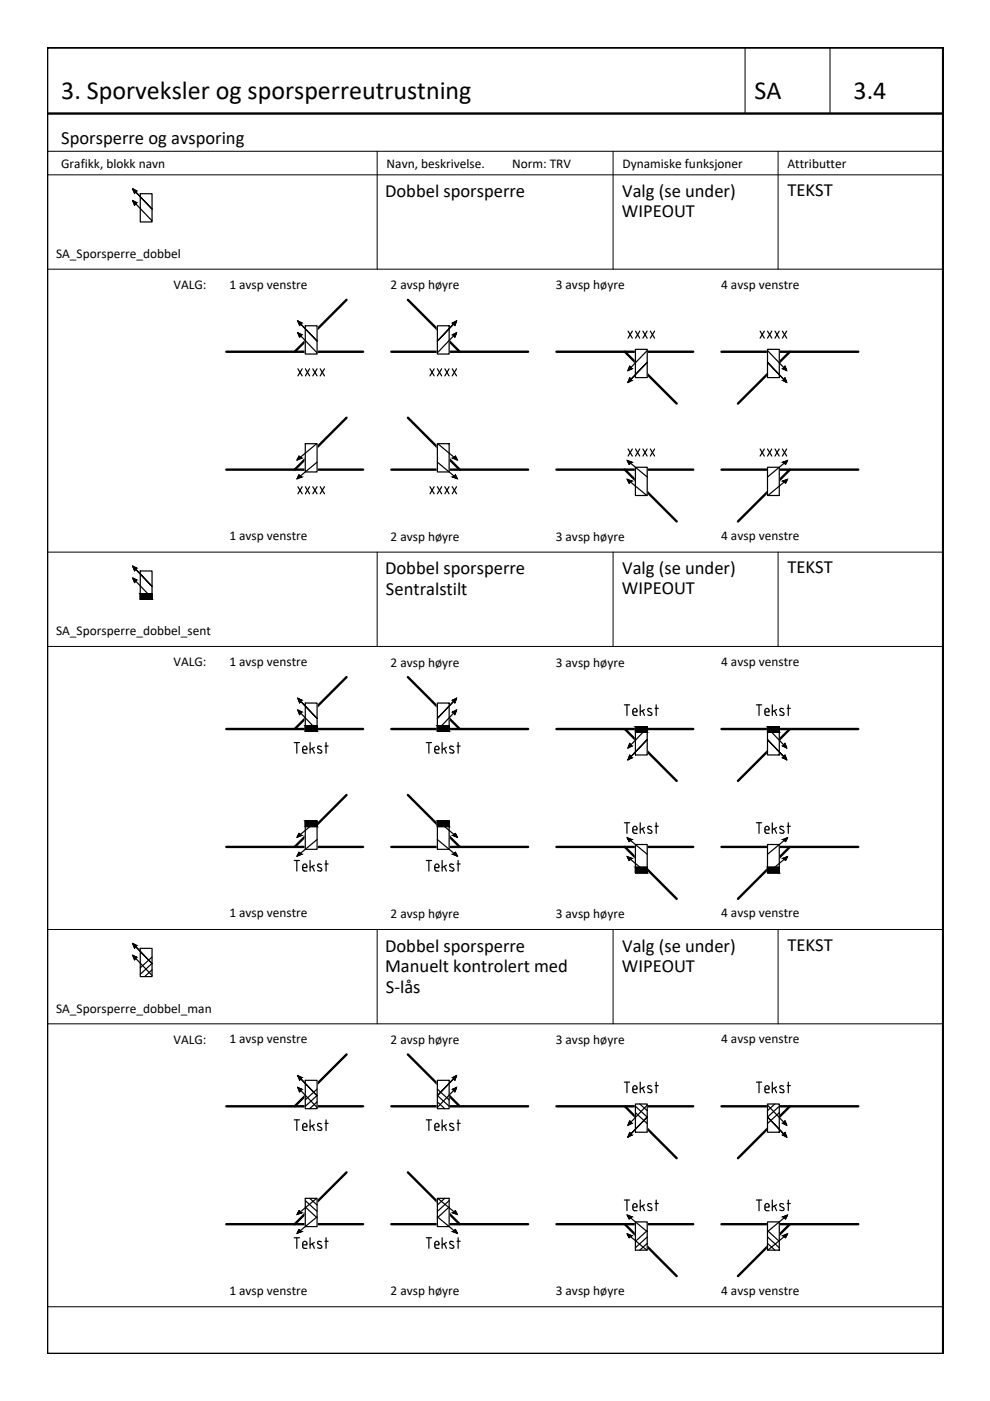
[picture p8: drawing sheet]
<svg xmlns="http://www.w3.org/2000/svg" width="210mm" height="297mm" viewBox="0 0 210 297" stroke-linecap="round" stroke-linejoin="round" font-family="sans-serif">
<!-- layer: SIG-SPOR enlinje -->
<g fill="none" stroke="#000" stroke-width=".51">
<path d="M48 74.6h29M73.5 63.6l-11 11M83 74.6h29M86.5 63.6l11 11M118 74.6h29M132.5 74.6l11 11M153 74.6h29M167.5 74.6l-11 11M48 99.6h29M73.5 88.6l-11 11M83 99.6h29M86.5 88.6l11 11"/>
<path d="M118 99.6h29M132.5 99.6l11 11M153 99.6h29M167.5 99.6l-11 11M48 154.6h29M73.5 143.6l-11 11M83 154.6h29M86.5 143.6l11 11M118 154.6h29M132.5 154.6l11 11M153 154.6h29M167.5 154.6l-11 11"/>
<path d="M48 179.6h29M73.5 168.6l-11 11M83 179.6h29M86.5 168.6l11 11M118 179.6h29M132.5 179.6l11 11M153 179.6h29M167.5 179.6l-11 11M48 234.6h29M73.5 223.6l-11 11M83 234.6h29M86.5 223.6l11 11"/>
<path d="M118 234.6h29M132.5 234.6l11 11M153 234.6h29M167.5 234.6l-11 11M48 259.6h29M73.5 248.6l-11 11M83 259.6h29M86.5 248.6l11 11M118 259.6h29M132.5 259.6l11 11M153 259.6h29M167.5 259.6l-11 11"/>
</g>
<!-- layer: RAMME -->
<path d="M10 10.1h190v276.9h-190zM10 24.1h189.9" fill="none" stroke="#000" stroke-width=".51"/>
<!-- layer: RAMME SYMBOLER -->
<g fill="none" stroke="#000" stroke-width=".21">
<path d="M158 10.1v14M176 10.1v14M10 32.1h189.9M10 37.1h189.9M80 32.1v25M130 32.1v25M165 32.1v25M10 57.1h189.9M10 117.1h189.9M80 117.1v20M130 117.1v20M165 117.1v20"/>
<path d="M10 137.1h189.9M10 197.1h189.9M80 197.1v20M130 197.1v20M165 197.1v20M10 217.1h189.9M10 277.1h189.9"/>
</g>
<!-- layer: Wipeout -->
<g fill="none" stroke="#fff" stroke-width=".21">
<path d="M29.7 47.1h2.5M64.7 75.1h2.5M92.7 75.1h2.5M134.7 74.1h2.5M162.7 74.1h2.5M134.7 99.1h2.5M162.7 99.1h2.5M64.7 100.1h2.5M92.7 100.1h2.5M29.7 127.1h2.5M64.7 155.1h2.5M92.7 155.1h2.5"/>
<path d="M134.7 154.1h2.5M162.7 154.1h2.5M134.7 179.1h2.5M162.7 179.1h2.5M64.7 180.1h2.5M92.7 180.1h2.5M29.7 207.1h2.5M64.7 235.1h2.5M92.7 235.1h2.5M134.7 234.1h2.5M162.7 234.1h2.5M134.7 259.1h2.5"/>
<path d="M162.7 259.1h2.5M64.7 260.1h2.5M92.7 260.1h2.5"/>
</g>
<g fill="#fff" stroke="#fff" stroke-width=".21">
<path d="M29.7 121.1h2.5l-2.5 6zM32.2 121.1l-2.5 6h2.5z"/>
<path d="M29.7 201.1h2.5l-2.5 6zM32.2 201.1l-2.5 6h2.5z"/>
<path d="M64.7 69.1h2.5l-2.5 6zM67.2 69.1l-2.5 6h2.5z"/>
<path d="M29.7 41.1h2.5l-2.5 6zM32.2 41.1l-2.5 6h2.5z"/>
<path d="M92.7 69.1l2.5 6v-6zM92.7 69.1l2.5 6h-2.5z"/>
<path d="M134.7 74.1v6h2.5zM134.7 74.1h2.5v6z"/>
<path d="M165.2 74.1v6h-2.5zM162.7 74.1v6l2.5-6z"/>
<path d="M64.7 94.1h2.5l-2.5 6zM67.2 94.1l-2.5 6h2.5z"/>
<path d="M92.7 94.1l2.5 6v-6zM92.7 94.1l2.5 6h-2.5z"/>
<path d="M134.7 99.1v6h2.5zM134.7 99.1h2.5v6z"/>
<path d="M165.2 99.1v6h-2.5zM162.7 99.1v6l2.5-6z"/>
<path d="M64.7 174.1h2.5l-2.5 6zM67.2 174.1l-2.5 6h2.5z"/>
<path d="M64.7 149.1h2.5l-2.5 6zM67.2 149.1l-2.5 6h2.5z"/>
<path d="M92.7 149.1l2.5 6v-6zM92.7 149.1l2.5 6h-2.5z"/>
<path d="M134.7 154.1v6h2.5zM134.7 154.1h2.5v6z"/>
<path d="M165.2 154.1v6h-2.5zM162.7 154.1v6l2.5-6z"/>
<path d="M134.7 179.1v6h2.5zM134.7 179.1h2.5v6z"/>
<path d="M92.7 174.1l2.5 6v-6zM92.7 174.1l2.5 6h-2.5z"/>
<path d="M165.2 179.1v6h-2.5zM162.7 179.1v6l2.5-6z"/>
<path d="M134.7 234.1v6h2.5zM134.7 234.1h2.5v6z"/>
<path d="M165.2 234.1v6h-2.5zM162.7 234.1v6l2.5-6z"/>
<path d="M64.7 254.1h2.5l-2.5 6zM67.2 254.1l-2.5 6h2.5z"/>
<path d="M92.7 254.1l2.5 6v-6zM92.7 254.1l2.5 6h-2.5z"/>
<path d="M134.7 259.1v6h2.5zM134.7 259.1h2.5v6z"/>
<path d="M165.2 259.1v6h-2.5zM162.7 259.1v6l2.5-6z"/>
<path d="M92.7 229.1l2.5 6v-6zM92.7 229.1l2.5 6h-2.5z"/>
<path d="M64.7 229.1h2.5l-2.5 6zM67.2 229.1l-2.5 6h2.5z"/>
</g>
<g fill="none" stroke="#fffefd" stroke-width=".25">
<path d="M29.7 41.1h2.5v6h-2.5zM64.7 69.1h2.5v6h-2.5zM92.7 69.1h2.5v6h-2.5zM134.7 74.1h2.5v6h-2.5zM162.7 74.1h2.5v6h-2.5zM64.7 94.1h2.5v6h-2.5zM92.7 94.1h2.5v6h-2.5zM134.7 99.1h2.5v6h-2.5zM162.7 99.1h2.5v6h-2.5zM29.7 121.1h2.5v6h-2.5zM64.7 149.1h2.5v6h-2.5zM92.7 149.1h2.5v6h-2.5z"/>
<path d="M134.7 154.1h2.5v6h-2.5zM162.7 154.1h2.5v6h-2.5zM64.7 174.1h2.5v6h-2.5zM92.7 174.1h2.5v6h-2.5zM134.7 179.1h2.5v6h-2.5zM162.7 179.1h2.5v6h-2.5zM29.7 201.1h2.5v6h-2.5zM64.7 229.1h2.5v6h-2.5zM92.7 229.1h2.5v6h-2.5zM134.7 234.1h2.5v6h-2.5zM162.7 234.1h2.5v6h-2.5zM64.7 254.1h2.5v6h-2.5z"/>
<path d="M92.7 254.1h2.5v6h-2.5zM134.7 259.1h2.5v6h-2.5zM162.7 259.1h2.5v6h-2.5z"/>
</g>
<!-- layer: SIG-Komponenter -->
<g fill="none" stroke="#000" stroke-width=".25">
<path d="M28.2 40.1l4 4.2-4-4.2M28.2 42.6l.8 .4-.5 .5zM28.2 40.1l.8 .4-.5 .5zM28.2 42.6l4 4.2M28.3 42.8l.5 .2-.2 .3zM28.3 40.3l.5 .2-.2 .3zM28.5 43h.2l-.1 .1zM28.5 40.5l.1 .1zM29.7 41.1h2.5v6h-2.5zM63.1 68.1l4.1 4.2-4.1-4.2M63.1 70.6l.9 .4-.5 .5zM63.1 68.1l.9 .4-.5 .5z"/>
<path d="M63.1 70.6l4.1 4.2M63.3 70.8l.5 .2-.2 .3zM63.3 68.3l.5 .2-.2 .3zM63.5 71l.1 .1zM63.5 68.5l.1 .1zM64.7 69.1h2.5v6h-2.5zM92.7 69.1h2.5v6h-2.5zM96 71l.8-.4-.4 .9zM96 68.5l.8-.4-.4 .9zM96.2 71l.4-.2-.2 .5zM96.2 68.5l.4-.2-.2 .5zM96.3 71h.1z"/>
<path d="M96.3 68.5h.1zM96.8 68.1l-4.1 4.2 4.1-4.2M96.8 70.6l-4.1 4.2M133.5 77.6l.5 .6-.9 .4zM133.5 77.8l.3 .4-.5 .2zM133.6 78l-.1 .2zM134.7 74.1h2.5v6h-2.5zM137.2 74.3l-4.1 4.3M162.7 74.1h2.5v6h-2.5zM162.7 74.3l4.1 4.3M166.4 78v.2zM166.4 77.8l.2 .6-.4-.2z"/>
<path d="M166.4 77.6l.4 1-.8-.4zM63.4 96.7l.5 .4-.9 .4zM63.4 96.9l.4 .2-.6 .2zM63.5 97l-.1 .1zM64.7 94.1h2.5v6h-2.5zM67.1 94.1l-4.1 3.4M67.2 98l-4.2 3.5M92.7 94.1h2.5v6h-2.5zM92.7 98l4.3 3.5M92.8 94.1l4.2 3.4M96 97.1l.6-.4 .4 .8zM96.2 97.1l.3-.2 .3 .4z"/>
<path d="M96.4 97.1h.2zM133 97.6l.9 .4-.5 .4zM133 97.6l4.2 3.5M133.1 81.1l4.1-4.3-4.1 4.3M133.2 97.8l.6 .2-.4 .3zM133.4 98l.1 .1zM133.5 80.1l.5 .6-.9 .4zM133.5 80.3l.3 .4-.5 .2zM133.6 80.5l-.1 .2zM134.7 99.1h2.5v6h-2.5zM162.7 99.1h2.5v6h-2.5zM166 98l1-.4-.4 .8z"/>
<path d="M166.2 98l.6-.2-.3 .5zM166.4 80.5v.2zM166.4 80.3l.2 .6-.4-.2zM166.4 98.1l.2-.1zM166.4 80.1l.4 1-.8-.4zM166.8 81.1l-4.1-4.3 4.1 4.3M167 97.6l-4.3 3.5M63.4 100.7l.5 .4-.9 .4zM63.4 100.9l.4 .2-.6 .2zM63.5 101l-.1 .1zM96 101.1l.6-.4 .4 .8zM96.2 101.1l.3-.2 .3 .4z"/>
<path d="M96.4 101.1h.2zM133 101.6l.9 .4-.5 .4zM133 101.6l4.1 3.5M133.2 101.8l.6 .2-.4 .3zM133.4 102l.1 .1zM166 102l1-.4-.4 .8zM166.2 102l.6-.2-.3 .5zM166.4 102.1l.2-.1zM167 101.6l-4.2 3.5M28.2 120l4 4.3-4-4.3M28.2 122.6l.8 .3-.5 .6zM28.2 120l.8 .4-.5 .6z"/>
<path d="M28.2 122.6l4 4.2M28.3 122.8l.5 .2-.2 .3zM28.3 120.3l.5 .2-.2 .3zM28.5 123l.1 .1zM28.5 120.5l.1 .1zM29.7 121.1h2.5v6h-2.5zM29.7 125.9h2.5v1.2h-2.5zM29.8 125.9h2.4v1.1h-2.4zM29.8 126h2.3v1h-2.3zM29.9 126h2.2v.9h-2.2zM29.9 126.1h2.1v.8h-2.1zM30 126.1h2v.7h-2z"/>
<path d="M30 126.2h1.9v.6h-1.9zM30.1 126.2h1.8v.5h-1.8zM30.1 126.3h1.7v.4h-1.7zM30.2 126.3h1.6v.3h-1.6zM30.2 126.4h1.5v.2h-1.5zM30.3 126.4l1.4 .1zM30.3 126.5h1.3M63.1 148l4.1 4.3-4.1-4.3M63.1 150.5l.9 .4-.5 .6zM63.1 148l.9 .4-.5 .6zM63.1 150.5l4.1 4.3M63.3 150.8l.5 .2-.2 .3z"/>
<path d="M63.3 148.3l.5 .2-.2 .3zM63.5 151l.1 .1zM63.5 148.5l.1 .1zM64.7 149.1h2.5v6h-2.5zM64.7 153.9h2.5v1.2h-2.5zM64.8 153.9h2.4v1.1h-2.4zM64.8 154h2.3v1h-2.3zM64.9 154h2.2v.9h-2.2zM64.9 154.1h2.1v.8h-2.1zM65 154.1h2v.7h-2zM65 154.2h1.9v.6h-1.9zM65.1 154.2h1.8v.5h-1.8z"/>
<path d="M65.1 154.3h1.7v.4h-1.7zM65.2 154.3h1.6v.3h-1.6zM65.2 154.4h1.5v.2h-1.5zM65.3 154.4l1.4 .1zM65.3 154.5h1.3M92.7 149.1h2.5v6h-2.5zM92.7 153.9h2.5v1.2h-2.5zM92.8 153.9h2.4v1.1h-2.4zM92.8 154h2.3v1h-2.3zM92.9 154h2.2v.9h-2.2zM92.9 154.1h2.1v.8h-2.1zM93 154.1h2v.7h-2z"/>
<path d="M93 154.2h1.9v.6h-1.9zM93.1 154.2h1.8v.5h-1.8zM93.1 154.3h1.7v.4h-1.7zM93.2 154.3h1.6v.3h-1.6zM93.2 154.4h1.5v.2h-1.5zM93.3 154.4l1.4 .1zM93.3 154.5h1.3M96 150.9l.8-.4-.4 1zM96 148.4l.8-.4-.4 1zM96.2 151l.4-.2-.2 .5zM96.2 148.5l.4-.2-.2 .5zM96.3 151h.1z"/>
<path d="M96.3 148.5h.1zM96.8 148l-4.1 4.3 4.1-4.3M96.8 150.5l-4.1 4.3M133.5 157.6l.5 .6-.9 .4zM133.5 157.8l.3 .3-.5 .3zM133.6 158l-.1 .2zM134.7 154.1h2.5v6h-2.5zM134.7 154.1h2.5v1.2h-2.5zM134.8 154.1h2.4v1.1h-2.4zM134.8 154.2h2.3v1h-2.3zM134.9 154.2h2.2v.9h-2.2zM134.9 154.3h2.1v.8h-2.1z"/>
<path d="M135 154.3h2v.7h-2zM135 154.4h1.9v.6h-1.9zM135.1 154.4h1.8v.5h-1.8zM135.1 154.5h1.7v.4h-1.7zM135.2 154.5h1.6v.3h-1.6zM135.2 154.6h1.5v.2h-1.5zM135.3 154.6l1.4 .1zM135.3 154.7h1.3M137.2 154.3l-4.1 4.3M162.7 154.1h2.5v6h-2.5zM162.7 154.1h2.5v1.2h-2.5zM162.7 154.3l4.1 4.3"/>
<path d="M162.8 154.1h2.4v1.1h-2.4zM162.8 154.2h2.3v1h-2.3zM162.9 154.2h2.2v.9h-2.2zM162.9 154.3h2.1v.8h-2.1zM163 154.3h2v.7h-2zM163 154.4h1.9v.6h-1.9zM163.1 154.4h1.8v.5h-1.8zM163.1 154.5h1.7v.4h-1.7zM163.2 154.5h1.6v.3h-1.6zM163.2 154.6h1.5v.2h-1.5zM163.3 154.6l1.4 .1zM163.3 154.7h1.3"/>
<path d="M166.4 158v.2zM166.4 157.8l.2 .6-.4-.3zM166.4 157.6l.4 1-.8-.4zM63.4 176.7l.5 .4-.9 .4zM63.4 176.9l.4 .2-.6 .2zM63.5 177v.1h-.1zM64.7 174.1h2.5v6h-2.5zM64.7 174.1h2.5v1.2h-2.5zM64.8 174.1h2.4v1.1h-2.4zM64.8 174.2h2.3v1h-2.3zM64.9 174.2h2.2v.9h-2.2zM64.9 174.3h2.1v.8h-2.1z"/>
<path d="M65 174.3h2v.7h-2zM65 174.4h1.9v.6h-1.9zM65.1 174.4h1.8v.5h-1.8zM65.1 174.5h1.7v.4h-1.7zM65.2 174.5h1.6v.3h-1.6zM65.2 174.6h1.5v.2h-1.5zM65.3 174.6l1.4 .1zM65.3 174.7h1.3M67.1 174.1l-4.1 3.4M67.2 178l-4.2 3.5M92.7 174.1h2.5v6h-2.5zM92.7 174.1h2.5v1.2h-2.5z"/>
<path d="M92.7 178l4.3 3.5M92.8 174.1h2.4v1.1h-2.4zM92.8 174.1l4.2 3.4M92.8 174.2h2.3v1h-2.3zM92.9 174.2h2.2v.9h-2.2zM92.9 174.3h2.1v.8h-2.1zM93 174.3h2v.7h-2zM93 174.4h1.9v.6h-1.9zM93.1 174.4h1.8v.5h-1.8zM93.1 174.5h1.7v.4h-1.7zM93.2 174.5h1.6v.3h-1.6zM93.2 174.6h1.5v.2h-1.5z"/>
<path d="M93.3 174.6l1.4 .1zM93.3 174.7h1.3M96 177.1l.6-.4 .4 .8zM96.2 177.1l.3-.2 .3 .4zM96.4 177.1h.2zM133 177.6l.9 .4-.5 .4zM133 177.6l4.2 3.5M133.1 161.1l4.1-4.3-4.1 4.3M133.2 177.8l.6 .2-.4 .3zM133.4 178l.1 .1zM133.5 160.1l.5 .6-.9 .4zM133.5 160.3l.3 .3-.5 .3z"/>
<path d="M133.6 160.5l-.1 .2zM134.7 179.1h2.5v6h-2.5zM162.7 179.1h2.5v6h-2.5zM166 178l1-.4-.4 .8zM166.2 178l.6-.2-.3 .5zM166.4 160.5v.2zM166.4 160.3l.2 .6-.4-.3zM166.4 178.1l.2-.1zM166.4 160.1l.4 1-.8-.4zM166.8 161.1l-4.1-4.3 4.1 4.3M167 177.6l-4.3 3.5M63.4 180.7l.5 .4-.9 .4z"/>
<path d="M63.4 180.9l.4 .2-.6 .2zM63.5 181l-.1 .1zM96 181.1l.6-.4 .4 .8zM96.2 181.1l.3-.2 .3 .4zM96.4 181.1h.2zM133 181.6l.9 .4-.5 .4zM133 181.6l4.1 3.5M133.2 181.8l.6 .2-.4 .3zM133.4 182h.1zM134.7 183.9h2.5v1.2h-2.5zM134.8 183.9h2.4v1.1h-2.4zM134.8 184h2.3v1h-2.3z"/>
<path d="M134.9 184h2.2v.9h-2.2zM134.9 184.1h2.1v.8h-2.1zM135 184.1h2v.7h-2zM135 184.2h1.9v.6h-1.9zM135.1 184.2h1.8v.5h-1.8zM135.1 184.3h1.7v.4h-1.7zM135.2 184.3h1.6v.3h-1.6zM135.2 184.4h1.5v.2h-1.5zM135.3 184.4l1.4 .1zM135.3 184.5h1.3M162.7 183.9h2.5v1.2h-2.5zM162.8 183.9h2.4v1.1h-2.4z"/>
<path d="M162.8 184h2.3v1h-2.3zM162.9 184h2.2v.9h-2.2zM162.9 184.1h2.1v.8h-2.1zM163 184.1h2v.7h-2zM163 184.2h1.9v.6h-1.9zM163.1 184.2h1.8v.5h-1.8zM163.1 184.3h1.7v.4h-1.7zM163.2 184.3h1.6v.3h-1.6zM163.2 184.4h1.5v.2h-1.5zM163.3 184.4l1.4 .1zM163.3 184.5h1.3M166 182l1-.4-.4 .8z"/>
<path d="M166.2 182l.6-.2-.3 .5zM166.4 182h.2zM167 181.6l-4.2 3.5M28.2 200.1l4 4.2-4-4.2M28.2 202.6l.8 .4-.5 .5zM28.2 200.1l.8 .4-.5 .5zM28.2 202.6l4 4.2M28.3 202.8l.5 .2-.2 .3zM28.3 200.2l.5 .3-.2 .3zM28.5 203l.1 .1zM28.5 200.5l.1 .1zM29.7 201.1h2.5v6h-2.5z"/>
<path d="M32.2 202.9l-2.5 2.3M32.2 204.3l-2.5 2.3M32.2 205.6l-1.5 1.5M63.1 228.1l4.1 4.2-4.1-4.2M63.1 230.6l.9 .4-.5 .5zM63.1 228.1l.9 .4-.5 .5zM63.1 230.6l4.1 4.2M63.3 230.7l.5 .3-.2 .3zM63.3 228.2l.5 .3-.2 .3zM63.5 231l.1 .1zM63.5 228.5l.1 .1zM64.7 229.1h2.5v6h-2.5z"/>
<path d="M67.2 230.9l-2.5 2.3M67.2 232.3l-2.5 2.3M67.2 233.6l-1.5 1.5M92.7 229.1h2.5v6h-2.5zM92.7 230.9l2.5 2.3M92.7 232.3l2.5 2.3M92.7 233.6l1.6 1.5M96 231l.8-.4-.4 .9zM96 228.5l.8-.4-.4 .9zM96.2 231l.4-.3-.2 .6zM96.2 228.5l.4-.3-.2 .6zM96.3 231h.1z"/>
<path d="M96.3 228.5h.1zM96.8 228.1l-4.1 4.2 4.1-4.2M96.8 230.6l-4.1 4.2M133.5 237.6l.5 .6-.9 .4zM133.5 237.8l.3 .3-.5 .3zM133.6 238l-.1 .2zM134.7 234.1h2.5v6h-2.5zM134.7 235.9l2.5 2.3M134.7 234.6l2.5 2.2M135.7 234.1l1.5 1.4M137.2 234.3l-4.1 4.3M162.7 234.1h2.5v6h-2.5z"/>
<path d="M162.7 234.3l4.1 4.3M164.3 234.1l-1.6 1.4M165.2 235.9l-2.5 2.3M165.2 234.6l-2.5 2.2M166.4 238v.2zM166.4 237.8l.2 .6-.4-.3zM166.4 237.6l.4 1-.8-.4zM63.4 256.7l.5 .4-.9 .4zM63.4 256.8l.4 .3-.6 .2zM63.5 257l-.1 .1zM64.7 254.1h2.5v6h-2.5zM64.7 255.9l2.5 2.3"/>
<path d="M64.7 254.6l2.5 2.2M65.7 254.1l1.5 1.4M67.1 254.1l-4.1 3.4M67.2 258l-4.2 3.5M92.7 254.1h2.5v6h-2.5zM92.7 258l4.3 3.5M92.8 254.1l4.2 3.4M94.3 254.1l-1.6 1.4M95.2 255.9l-2.5 2.3M95.2 254.6l-2.5 2.2M96 257.1l.6-.4 .4 .8zM96.2 257.1l.3-.3 .3 .5z"/>
<path d="M96.4 257.1h.2zM133 257.6l.9 .4-.5 .4zM133 257.6l4.2 3.5M133.1 241.1l4.1-4.3-4.1 4.3M133.2 257.8l.6 .2-.4 .3zM133.4 258h.1zM133.5 240.1l.5 .6-.9 .4zM133.5 240.3l.3 .3-.5 .3zM133.6 240.5l-.1 .2zM134.7 259.1h2.5v6h-2.5zM162.7 259.1h2.5v6h-2.5zM166 258l1-.4-.4 .8z"/>
<path d="M166.2 258l.6-.2-.3 .5zM166.4 240.5v.2zM166.4 240.3l.2 .6-.4-.3zM166.4 258h.2zM166.4 240.1l.4 1-.8-.4zM166.8 241.1l-4.1-4.3 4.1 4.3M167 257.6l-4.3 3.5M63.4 260.7l.5 .4-.9 .4zM63.4 260.8l.4 .3-.6 .2zM63.5 261l-.1 .1zM96 261.1l.6-.4 .4 .8zM96.2 261.1l.3-.3 .3 .5z"/>
<path d="M96.4 261.1h.2zM133 261.6l.9 .4-.5 .4zM133 261.6l4.1 3.5M133.2 261.8l.6 .2-.4 .3zM133.4 262l.1 .1zM137.2 260.9l-2.5 2.3M137.2 262.3l-2.5 2.2M137.2 263.6l-1.5 1.5M162.7 260.9l2.5 2.3M162.7 262.3l2.5 2.2M162.7 263.6l1.6 1.5M166 262l1-.4-.4 .8z"/>
<path d="M166.2 262l.6-.2-.3 .5zM166.4 262.1l.2-.1zM167 261.6l-4.2 3.5"/>
</g>
<g fill="#000" stroke="#000" stroke-width=".21">
<path d="M28.2 42.6l.8 .4h-.7zM28.3 43l.2 .5 .5-.5z"/>
<path d="M28.2 40.1l.8 .4h-.7zM28.3 40.5l.2 .5 .5-.5z"/>
<path d="M63.1 70.6l.9 .4h-.7zM63.3 71l.2 .5 .5-.5z"/>
<path d="M63.1 68.1l.9 .4h-.7zM63.3 68.5l.2 .5 .5-.5z"/>
<path d="M96 71l.8-.4-.2 .4zM96 71l.4 .5 .2-.5z"/>
<path d="M96 68.5l.8-.4-.2 .4zM96 68.5l.4 .5 .2-.5z"/>
<path d="M133.5 77.6l.5 .6h-.7zM133.3 78.2l-.2 .4 .9-.4z"/>
<path d="M166.4 77.6l.2 .6h-.6zM166 78.2l.8 .4-.2-.4z"/>
<path d="M63.4 96.7l.5 .4h-.7zM63.2 97.1l-.2 .4 .9-.4z"/>
<path d="M96 97.1l.6-.4 .2 .4zM96 97.1l1 .4-.2-.4z"/>
<path d="M133 97.6l.9 .4h-.7zM133.2 98l.2 .4 .5-.4z"/>
<path d="M133.5 80.1l.5 .6h-.7zM133.3 80.7l-.2 .4 .9-.4z"/>
<path d="M166.4 80.1l.2 .6h-.6zM166 80.7l.8 .4-.2-.4z"/>
<path d="M166 98l1-.4-.2 .4zM166 98l.6 .4 .2-.4z"/>
<path d="M63.4 100.7l.5 .4h-.7zM63.2 101.1l-.2 .4 .9-.4z"/>
<path d="M96 101.1l.6-.4 .2 .4zM96 101.1l1 .4-.2-.4z"/>
<path d="M133 101.6l.9 .4h-.7zM133.2 102l.2 .4 .5-.4z"/>
<path d="M166 102l1-.4-.2 .4zM166 102l.6 .4 .2-.4z"/>
<path d="M28.2 122.6l.8 .3h-.7zM28.3 122.9l.2 .6 .5-.6z"/>
<path d="M28.2 120l.8 .4h-.7zM28.3 120.4l.2 .6 .5-.6z"/>
<path d="M29.7 125.9l2.5 1.2v-1.2zM29.7 125.9l2.5 1.2h-2.5z"/>
<path d="M63.1 150.5l.9 .4h-.7zM63.3 150.9l.2 .6 .5-.6z"/>
<path d="M63.1 148l.9 .4h-.7zM63.3 148.4l.2 .6 .5-.6z"/>
<path d="M64.7 153.9l2.5 1.2v-1.2zM64.7 153.9l2.5 1.2h-2.5z"/>
<path d="M92.7 153.9l2.5 1.2v-1.2zM92.7 153.9l2.5 1.2h-2.5z"/>
<path d="M96 150.9l.8-.4-.2 .4zM96 150.9l.4 .6 .2-.6z"/>
<path d="M96 148.4l.8-.4-.2 .4zM96 148.4l.4 .6 .2-.6z"/>
<path d="M133.5 157.6l.5 .6h-.7zM133.3 158.2l-.2 .4 .9-.4z"/>
<path d="M134.7 154.1l2.5 1.2v-1.2zM134.7 154.1l2.5 1.2h-2.5z"/>
<path d="M162.7 154.1l2.5 1.2v-1.2zM162.7 154.1l2.5 1.2h-2.5z"/>
<path d="M166.4 157.6l.2 .6h-.6zM166 158.2l.8 .4-.2-.4z"/>
<path d="M63.4 176.7l.5 .4h-.7zM63.2 177.1l-.2 .4 .9-.4z"/>
<path d="M64.7 174.1l2.5 1.2v-1.2zM64.7 174.1l2.5 1.2h-2.5z"/>
<path d="M92.7 174.1l2.5 1.2v-1.2zM92.7 174.1l2.5 1.2h-2.5z"/>
<path d="M96 177.1l.6-.4 .2 .4zM96 177.1l1 .4-.2-.4z"/>
<path d="M133 177.6l.9 .4h-.7zM133.2 178l.2 .4 .5-.4z"/>
<path d="M133.5 160.1l.5 .6h-.7zM133.3 160.7l-.2 .4 .9-.4z"/>
<path d="M166.4 160.1l.2 .6h-.6zM166 160.7l.8 .4-.2-.4z"/>
<path d="M166 178l1-.4-.2 .4zM166 178l.6 .4 .2-.4z"/>
<path d="M63.4 180.7l.5 .4h-.7zM63.2 181.1l-.2 .4 .9-.4z"/>
<path d="M96 181.1l.6-.4 .2 .4zM96 181.1l1 .4-.2-.4z"/>
<path d="M133 181.6l.9 .4h-.7zM133.2 182l.2 .4 .5-.4z"/>
<path d="M134.7 183.9l2.5 1.2v-1.2zM134.7 183.9l2.5 1.2h-2.5z"/>
<path d="M162.7 183.9l2.5 1.2v-1.2zM162.7 183.9l2.5 1.2h-2.5z"/>
<path d="M166 182l1-.4-.2 .4zM166 182l.6 .4 .2-.4z"/>
<path d="M28.2 202.6l.8 .4h-.7zM28.3 203l.2 .5 .5-.5z"/>
<path d="M28.2 200.1l.8 .4h-.7zM28.3 200.5l.2 .5 .5-.5z"/>
<path d="M63.1 230.6l.9 .4h-.7zM63.3 231l.2 .5 .5-.5z"/>
<path d="M63.1 228.1l.9 .4h-.7zM63.3 228.5l.2 .5 .5-.5z"/>
<path d="M96 231l.8-.4-.2 .4zM96 231l.4 .5 .2-.5z"/>
<path d="M96 228.5l.8-.4-.2 .4zM96 228.5l.4 .5 .2-.5z"/>
<path d="M133.5 237.6l.5 .6h-.7zM133.3 238.2l-.2 .4 .9-.4z"/>
<path d="M166.4 237.6l.2 .6h-.6zM166 238.2l.8 .4-.2-.4z"/>
<path d="M63.4 256.7l.5 .4h-.7zM63.2 257.1l-.2 .4 .9-.4z"/>
<path d="M96 257.1l.6-.4 .2 .4zM96 257.1l1 .4-.2-.4z"/>
<path d="M133 257.6l.9 .4h-.7zM133.2 258l.2 .4 .5-.4z"/>
<path d="M133.5 240.1l.5 .6h-.7zM133.3 240.7l-.2 .4 .9-.4z"/>
<path d="M166.4 240.1l.2 .6h-.6zM166 240.7l.8 .4-.2-.4z"/>
<path d="M166 258l1-.4-.2 .4zM166 258l.6 .4 .2-.4z"/>
<path d="M63.4 260.7l.5 .4h-.7zM63.2 261.1l-.2 .4 .9-.4z"/>
<path d="M96 261.1l.6-.4 .2 .4zM96 261.1l1 .4-.2-.4z"/>
<path d="M133 261.6l.9 .4h-.7zM133.2 262l.2 .4 .5-.4z"/>
<path d="M166 262l1-.4-.2 .4zM166 262l.6 .4 .2-.4z"/>
</g>
<!-- layer: SIG_ATT_Tekst25 -->
<g fill="none" stroke="#000" stroke-width=".25">
<path d="M63.2 78.2l.9 1.5M64.1 78.2l-.9 1.5M64.7 78.2l.9 1.5M65.6 78.2l-.9 1.5M66.3 78.2l.9 1.5M67.2 78.2l-.9 1.5M67.9 78.2l.9 1.5M68.8 78.2l-.9 1.5M91.2 78.2l.9 1.5M92.1 78.2l-.9 1.5M92.7 78.2l.9 1.5M93.6 78.2l-.9 1.5"/>
<path d="M94.3 78.2l.9 1.5M95.2 78.2l-.9 1.5M95.9 78.2l.9 1.5M96.8 78.2l-.9 1.5M133.2 70.2l.9 1.5M134.1 70.2l-.9 1.5M134.7 70.2l.9 1.5M135.6 70.2l-.9 1.5M136.3 70.2l.9 1.5M137.2 70.2l-.9 1.5M137.9 70.2l.9 1.5M138.8 70.2l-.9 1.5"/>
<path d="M161.2 70.2l.9 1.5M162.1 70.2l-.9 1.5M162.7 70.2l.9 1.5M163.6 70.2l-.9 1.5M164.3 70.2l.9 1.5M165.2 70.2l-.9 1.5M165.9 70.2l.9 1.5M166.8 70.2l-.9 1.5M133.2 95.2l.9 1.5M134.1 95.2l-.9 1.5M134.7 95.2l.9 1.5M135.6 95.2l-.9 1.5"/>
<path d="M136.3 95.2l.9 1.5M137.2 95.2l-.9 1.5M137.9 95.2l.9 1.5M138.8 95.2l-.9 1.5M161.2 95.2l.9 1.5M162.1 95.2l-.9 1.5M162.7 95.2l.9 1.5M163.6 95.2l-.9 1.5M164.3 95.2l.9 1.5M165.2 95.2l-.9 1.5M165.9 95.2l.9 1.5M166.8 95.2l-.9 1.5"/>
<path d="M63.2 103.2l.9 1.5M64.1 103.2l-.9 1.5M64.7 103.2l.9 1.5M65.6 103.2l-.9 1.5M66.3 103.2l.9 1.5M67.2 103.2l-.9 1.5M67.9 103.2l.9 1.5M68.8 103.2l-.9 1.5M91.2 103.2l.9 1.5M92.1 103.2l-.9 1.5M92.7 103.2l.9 1.5M93.6 103.2l-.9 1.5"/>
<path d="M94.3 103.2l.9 1.5M95.2 103.2l-.9 1.5M95.9 103.2l.9 1.5M96.8 103.2l-.9 1.5M62.4 157.4h1.1M62.9 157.4v2.3M64.2 158.9h.9a.48 .48 0 0 0-.3-.7 .48 .48 0 0 0-.6 .5v.8l.3 .2M64.5 159.7h.6M65.7 157.4v2.3M66.2 158.7l.5 1M66.7 158.4l-1 .5M67.3 159.6l.7 .1"/>
<path d="M68.1 158.3l-.5-.1-.3 .2 .2 .4 .7 .4v.2l-.2 .3M68.9 158.2h.7M69.1 157.4v2.3M90.4 157.4h1.1M90.9 157.4v2.3M92.2 158.9h.9a.48 .48 0 0 0-.3-.7 .48 .48 0 0 0-.6 .5v.8l.3 .2M92.5 159.7h.6M93.7 157.4v2.3M94.2 158.7l.5 1M94.7 158.4l-1 .5M95.3 159.6l.7 .1M96.1 158.3l-.5-.1-.3 .2 .2 .4 .7 .4v.2l-.2 .3"/>
<path d="M96.9 158.2h.7M97.1 157.4v2.3M132.4 149.4h1.1M132.9 149.4v2.3M134.2 151.3l.3 .4M134.5 151.7h.6M135.1 150.7v.2h-.9M135.1 150.7a.46 .46 0 0 0-.5-.5 .46 .46 0 0 0-.4 .5v.6M135.7 149.4v2.3M136.2 150.7l.5 1M136.7 150.4l-1 .5M137.3 151.6l.7 .1"/>
<path d="M138.1 151.1l.1 .3-.2 .3M138.1 150.3l-.5-.1-.3 .2 .2 .4 .6 .3M138.9 150.2h.7M139.1 149.4v2.3M160.4 149.4h1.1M160.9 149.4v2.3M162.2 151.3l.3 .4M162.5 151.7h.6M163.1 150.7v.2h-.9M163.1 150.7a.46 .46 0 0 0-.5-.5 .46 .46 0 0 0-.4 .5v.6M163.7 149.4v2.3M164.2 150.7l.5 1"/>
<path d="M164.7 150.4l-1 .5M165.3 151.6l.6 .1M165.6 150.2h-.2v.4l.7 .5M165.6 150.2l.5 .1M166.1 151.1l.1 .3-.2 .3M166.9 150.2h.7M167.1 149.4v2.3M132.4 174.4h1.1M132.9 174.4v2.3M134.2 175.7v.6M134.2 175.7a.46 .46 0 0 1 .4-.5 .46 .46 0 0 1 .5 .5M134.2 176.3l.2 .3 .7 .1"/>
<path d="M135.1 175.7v.2h-.9M135.7 174.4v2.3M136.2 175.7l.5 1M136.7 175.4l-1 .5M138.1 175.3l-.5-.1-.3 .2 .2 .4 .7 .4-.1 .4h-.8M138.9 175.2h.7M139.1 174.4v2.3M160.4 174.4h1.1M160.9 174.4v2.3M162.2 175.7a.46 .46 0 0 1 .4-.5 .46 .46 0 0 1 .5 .5M162.2 175.7l.2 .9 .7 .1M163.1 175.7v.2h-.9"/>
<path d="M163.7 174.4v2.3M164.2 175.7l.5 1M164.7 175.4l-1 .5M165.6 175.2h-.2v.4l.7 .5 .1 .3-.2 .3-.7-.1M165.6 175.2l.5 .1M166.9 175.2h.7M167.1 174.4v2.3M62.4 182.4h1.1M62.9 182.4v2.3M64.2 183.9h.9a.48 .48 0 0 0-.3-.7 .48 .48 0 0 0-.6 .5l.2 .9 .7 .1M65.7 182.4v2.3M66.2 183.7l.5 1"/>
<path d="M66.7 183.4l-1 .5M68.1 183.3l-.5-.1-.3 .2 .2 .4 .7 .4-.1 .4h-.8M68.9 183.2h.7M69.1 182.4v2.3M90.4 182.4h1.1M90.9 182.4v2.3M92.2 183.9h.9a.48 .48 0 0 0-.3-.7 .48 .48 0 0 0-.6 .5v.8l.3 .2M92.5 184.7h.6M93.7 182.4v2.3M94.2 183.7l.5 1M94.7 183.4l-1 .5M95.3 184.6l.7 .1"/>
<path d="M96.1 183.3l-.5-.1-.3 .2 .2 .4 .7 .4v.2l-.2 .3M96.9 183.2h.7M97.1 182.4v2.3M62.4 237.4h1.1M62.9 237.4v2.3M64.2 238.9h.9a.48 .48 0 0 0-.3-.7 .48 .48 0 0 0-.6 .5l.2 .9 .7 .1M65.7 237.4v2.3M66.2 238.7l.5 1M66.7 238.4l-1 .5M67.3 239.5l.7 .2M68.1 239.1l.1 .3-.2 .3M68.1 238.3l-.5-.1-.3 .2 .2 .3 .6 .4"/>
<path d="M68.9 238.2h.7M69.1 237.4v2.3M90.4 237.4h1.1M90.9 237.4v2.3M92.2 238.9h.9a.48 .48 0 0 0-.3-.7 .48 .48 0 0 0-.6 .5v.8l.3 .2M92.5 239.7h.6M93.7 237.4v2.3M94.2 238.7l.5 1M94.7 238.4l-1 .5M95.3 239.5l.7 .2M96.1 239.1l.1 .3-.2 .3M96.1 238.3l-.5-.1-.3 .2 .2 .3 .6 .4"/>
<path d="M96.9 238.2h.7M97.1 237.4v2.3M132.4 229.4h1.1M132.9 229.4v2.3M134.2 231.3l.2 .3 .7 .1M135.1 230.7v.2h-.9M135.1 230.7a.46 .46 0 0 0-.5-.5 .46 .46 0 0 0-.4 .5v.6M135.7 229.4v2.3M136.2 230.7l.5 1M136.7 230.4l-1 .5M137.3 231.5l.7 .2M138.1 231.1l.1 .3-.2 .3"/>
<path d="M138.1 230.3l-.5-.1-.3 .2 .2 .3 .6 .4M138.9 230.2h.7M139.1 229.4v2.3M160.4 229.4h1.1M160.9 229.4v2.3M163.1 230.7v.2h-.9M163.1 230.7a.45 .45 0 0 0-.3-.5 .45 .45 0 0 0-.6 .2 1.23 1.23 0 0 0 .2 1.2l.7 .1M163.7 229.4v2.3M164.2 230.7l.5 1M164.7 230.4l-1 .5M165.3 231.5l.6 .2M165.6 230.2h-.2v.4l.7 .5"/>
<path d="M165.6 230.2l.5 .1M166.1 231.1l.1 .3-.2 .3M166.9 230.2h.7M167.1 229.4v2.3M132.4 254.4h1.1M132.9 254.4v2.3M134.2 255.7v.6M134.2 255.7a.46 .46 0 0 1 .4-.5 .46 .46 0 0 1 .5 .5M134.2 256.3l.3 .4M134.5 256.7h.6M135.1 255.7v.2h-.9M135.7 254.4v2.3"/>
<path d="M136.2 255.7l.5 1M136.7 255.4l-1 .5M138.1 255.3l-.5-.1-.3 .2 .2 .3 .7 .5-.1 .4-.8-.1M138.9 255.2h.7M139.1 254.4v2.3M160.4 254.4h1.1M160.9 254.4v2.3M162.2 255.7a.46 .46 0 0 1 .4-.5 .46 .46 0 0 1 .5 .5M162.2 255.7v.6M162.2 256.3l.3 .4M162.5 256.7h.6M163.1 255.7v.2h-.9"/>
<path d="M163.7 254.4v2.3M164.2 255.7l.5 1M164.7 255.4l-1 .5M165.6 255.2h-.2v.4l.7 .5 .1 .3-.2 .3-.7-.2M165.6 255.2l.5 .1M166.9 255.2h.7M167.1 254.4v2.3M62.4 262.4h1.1M62.9 262.4v2.3M64.2 263.7a.46 .46 0 0 1 .4-.5 .46 .46 0 0 1 .5 .5M64.2 263.7v.6M64.2 264.3l.2 .3 .7 .1"/>
<path d="M65.1 263.7v.2h-.9M65.7 262.4v2.3M66.2 263.7l.5 1M66.7 263.4l-1 .5M68.1 263.3l-.5-.1-.3 .2 .2 .3 .7 .5-.1 .4-.8-.1M68.9 263.2h.7M69.1 262.4v2.3M90.4 262.4h1.1M90.9 262.4v2.3M92.2 263.7v.6M92.2 263.7a.46 .46 0 0 1 .4-.5 .46 .46 0 0 1 .5 .5M92.2 264.3l.3 .4"/>
<path d="M92.5 264.7h.6M93.1 263.7v.2h-.9M93.7 262.4v2.3M94.2 263.7l.5 1M94.7 263.4l-1 .5M95.3 264.5l.7 .2M96.1 263.3l-.5-.1-.3 .2 .2 .3 .7 .5v.2l-.2 .3M96.9 263.2h.7M97.1 262.4v2.3"/>
</g>
<g font-size="5.5">
<text x="13" y="21.1">3. Sporveksler og sporsperreutrustning</text>
<text x="160" y="21.1">SA</text>
<text x="181" y="21.1">3.4</text>
</g>
<g font-size="3.9">
<text x="13" y="30.6">Sporsperre og avsporing</text>
<text x="81.6" y="41.7">Dobbel sporsperre</text>
<text x="131.9" y="41.8">Valg (se under)</text>
<text x="166.9" y="41.6">TEKST</text>
<text x="131.8" y="46">WIPEOUT</text>
<text x="81.6" y="121.7">Dobbel sporsperre</text>
<text x="131.8" y="126">WIPEOUT</text>
<text x="131.9" y="121.8">Valg (se under)</text>
<text x="166.9" y="121.6">TEKST</text>
<text x="81.8" y="126.1">Sentralstilt</text>
<text x="81.6" y="201.7">Dobbel sporsperre</text>
<text x="131.9" y="201.8">Valg (se under)</text>
<text x="166.9" y="201.6">TEKST</text>
<text x="81.6" y="206.1">Manuelt kontrolert med</text>
<text x="131.8" y="206">WIPEOUT</text>
<text x="81.8" y="210.5">S-lås</text>
</g>
<g font-size="2.8">
<text x="13" y="35.6">Grafikk, blokk navn</text>
<text x="82" y="35.6">Navn, beskrivelse.</text>
<text x="108.6" y="35.6">Norm: TRV</text>
<text x="132" y="35.6">Dynamiske funksjoner</text>
<text x="167" y="35.6">Attributter</text>
<text x="11.9" y="54.7">SA_Sporsperre_dobbel</text>
<text x="36.8" y="61.3">VALG:</text>
<text x="48.6" y="61.2">1 avsp venstre</text>
<text x="82.8" y="61.4">2 avsp høyre</text>
<text x="117.8" y="61.4">3 avsp høyre</text>
<text x="152.9" y="61.2">4 avsp venstre</text>
<text x="48.6" y="114.5">1 avsp venstre</text>
<text x="82.8" y="114.6">2 avsp høyre</text>
<text x="117.8" y="114.6">3 avsp høyre</text>
<text x="152.9" y="114.5">4 avsp venstre</text>
<text x="11.9" y="134.7">SA_Sporsperre_dobbel_sent</text>
<text x="36.8" y="141.3">VALG:</text>
<text x="48.6" y="141.3">1 avsp venstre</text>
<text x="82.8" y="141.4">2 avsp høyre</text>
<text x="117.8" y="141.4">3 avsp høyre</text>
<text x="152.9" y="141.2">4 avsp venstre</text>
<text x="48.6" y="194.5">1 avsp venstre</text>
<text x="82.8" y="194.6">2 avsp høyre</text>
<text x="117.8" y="194.6">3 avsp høyre</text>
<text x="152.9" y="194.5">4 avsp venstre</text>
<text x="11.9" y="214.7">SA_Sporsperre_dobbel_man</text>
<text x="36.8" y="221.3">VALG:</text>
<text x="48.6" y="221.2">1 avsp venstre</text>
<text x="82.8" y="221.4">2 avsp høyre</text>
<text x="117.8" y="221.4">3 avsp høyre</text>
<text x="152.9" y="221.2">4 avsp venstre</text>
<text x="48.6" y="274.5">1 avsp venstre</text>
<text x="82.8" y="274.6">2 avsp høyre</text>
<text x="117.8" y="274.6">3 avsp høyre</text>
<text x="152.9" y="274.5">4 avsp venstre</text>
</g>
</svg>
